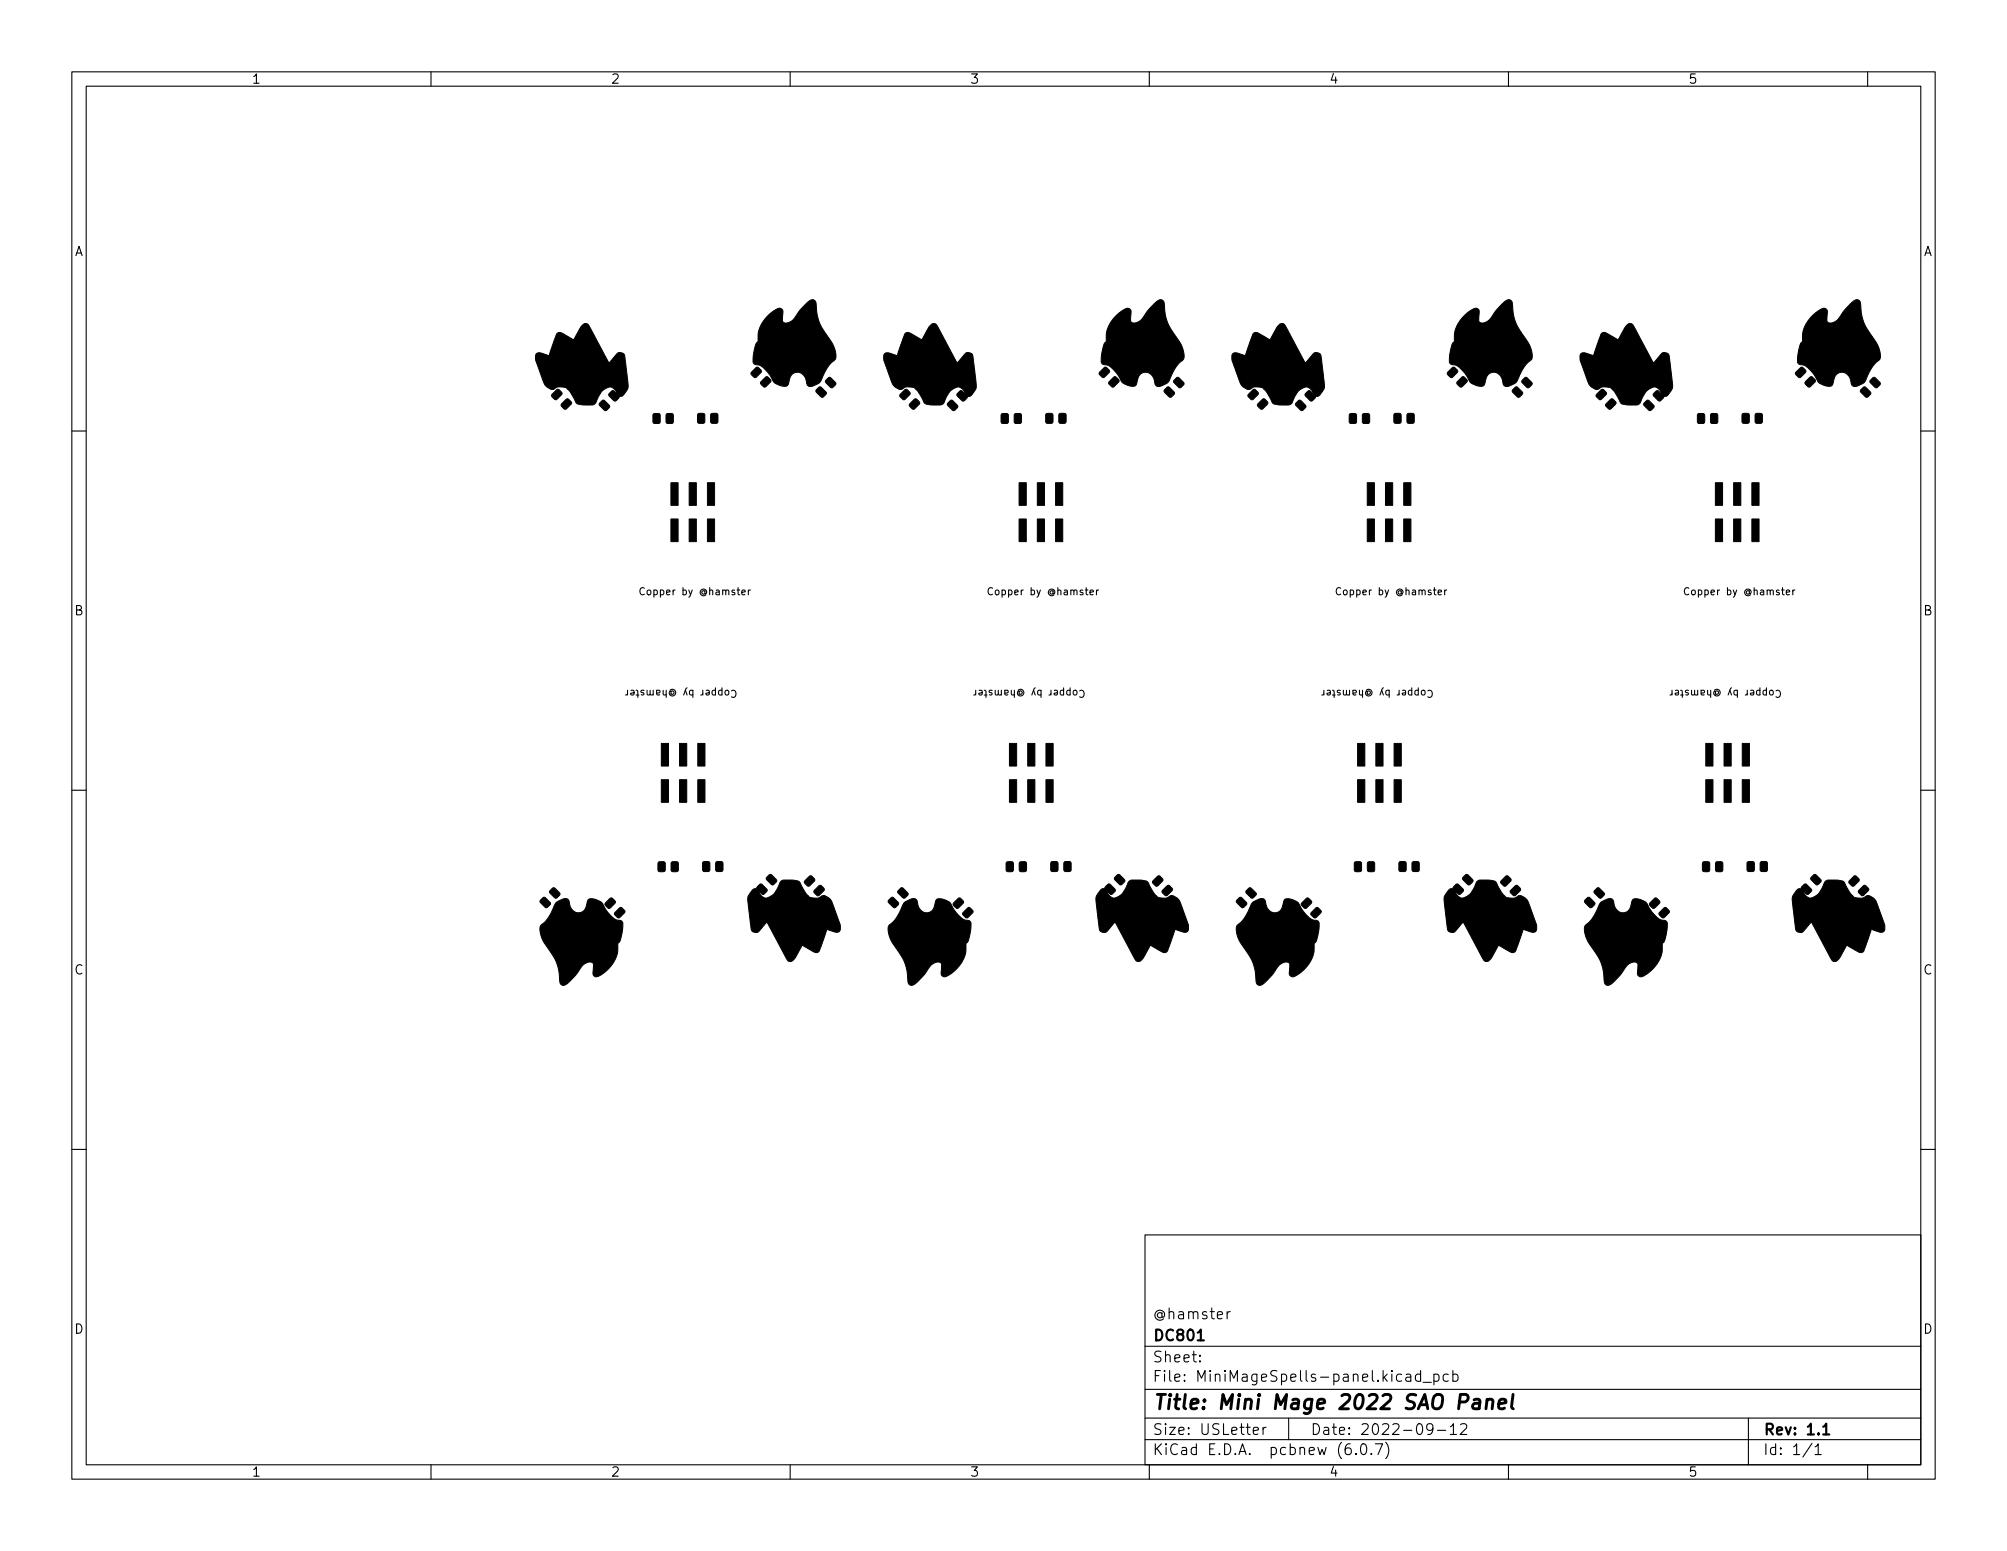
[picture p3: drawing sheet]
<svg xmlns="http://www.w3.org/2000/svg" width="279mm" height="216mm" viewBox="0 0 279 216" stroke-linecap="round" stroke-linejoin="round" font-family="sans-serif">
<g fill="none" stroke="#000" stroke-width=".15">
<path d="M10 10h259.4v195.9h-259.4zM12 12h255.4v191.9h-255.4zM60 10v2M110 10v2M160 10v2M210 10v2M260 10v2M10 60h2M267.4 60h2M87.4 96.6l-.3 .1M89.7 81.9a.47 .47 0 0 0-.7 .3 .47 .47 0 0 0 .5 .6l.2-.1M101.8 96.2a.47 .47 0 0 1 .7 .3 .47 .47 0 0 1-.5 .6l-.2-.1"/>
<path d="M104.5 82.1l-.3 .2M135.8 96.6l-.3 .1M138.2 81.9a.47 .47 0 0 0-.7 .3 .47 .47 0 0 0 .5 .6l.2-.1M150.3 96.2a.47 .47 0 0 1 .7 .3 .47 .47 0 0 1-.5 .6l-.2-.1M152.9 82.1l-.3 .2M184.3 96.6l-.3 .1M186.6 81.9a.47 .47 0 0 0-.6 .3 .47 .47 0 0 0 .4 .6l.2-.1M198.8 96.2a.47 .47 0 0 1 .6 .3 .47 .47 0 0 1-.4 .6l-.2-.1M201.4 82.1l-.3 .2M232.8 96.6l-.3 .1M235.1 81.9a.47 .47 0 0 0-.7 .3 .47 .47 0 0 0 .5 .6l.2-.1M247.2 96.2a.47 .47 0 0 1 .7 .3 .47 .47 0 0 1-.5 .6l-.2-.1"/>
<path d="M249.9 82.1l-.3 .2M10 110h2M267.4 110h2M10 160h2M267.4 160h2M159.4 171.9h108v32h-108zM159.4 197.4h108M159.4 193.4h108M159.4 187.4h108M167 189.4l.1 .1-.1 .1v-.1v-.1v.2M167 188.7h.1l-.1 .1v-.1v.1M170.8 182.6v1"/>
<path d="M171.3 182.6h-.3l-.2 .3M174.5 199.2l.7-.2-.1-.3h-.4l-.2 .2v.7l.2 .1 .4-.1M175.8 198.7v1M176.3 198.7h-.3l-.2 .3M179.4 197.4v3M195.8 191.4l.1-.1 .4 .1 .1 .9M196.4 191.6l-.5 .1a.29 .29 0 0 0-.2 .3 .29 .29 0 0 0 .2 .3l.5-.1M197.8 191.4l-.5-.1-.3 .3v.4l.2 .2 .1 .1 .5-.1M197.8 190.8v1.5M198.1 192.4h1.2M199.5 198.8l-.3 .3-.4-.1-.2-.2v-.3l.2-.3h.4l.2 .1a.99 .99 0 0 1-.4 1.4h-.2M199.6 191.4l.4-.1 .3 .3v.4l-.1 .2-.2 .1-.4-.1"/>
<path d="M199.6 191.3v1.5M200.1 199.1h1.2M201.6 191.4l-.4-.1-.3 .3v.4l.1 .2 .2 .1 .4-.1M201.9 198.6l.4-.4v1.5M201.9 199.7h.9M202.3 191.4l.4-.1 .3 .3v.4l-.2 .2-.1 .1-.4-.1M202.3 190.8v1.5M203.3 198.3l.2-.1h.5a.41 .41 0 0 1 .1 .6l-.8 .9h.9M243.4 197.4v6.5M60 203.9v2M110 203.9v2M159.4 200.4h108"/>
<path d="M160 203.9v2M188.8 202.3v.1v.1l-.1-.1 .1-.1v.2M189.6 201a.36 .36 0 0 1 .6 .3 .77 .77 0 0 1-.4 1.2 1 1 0 0 1-.2-1.5zM190.9 202.3l.1 .1-.1 .1-.1-.1 .1-.1v.2M191.5 201h1l-.7 1.5M192.9 200.8a1.72 1.72 0 0 1 0 2.2M210 203.9v2M252.3 200.9l-1.3 1.9M252.7 201.4l.4-.4v1.5M252.7 202.5h.8M260 203.9v2"/>
</g>
<path d="M166.7 186.6h.9M253.8 198.6l.4-.4v1.5M253.8 199.7h.9" fill="none" stroke="#000" stroke-width=".3"/>
<path d="M205.2 194.9l.2-.1 .6 .1v.2l-.1 1M206 195.2l-.7 .1a.4 .4 0 0 0-.3 .4 .4 .4 0 0 0 .2 .4l.7-.1M207 195a.49 .49 0 0 1 .9 .1l-.2 1M207 194.8l-.1 1.3M208.7 195.4l.9-.2v-.3l-.6-.1-.3 .3-.1 .7 .1 .2 .2 .1 .5-.1M210.6 194.1l-.2 1.7 .1 .2 .2 .1" fill="none" stroke="#000" stroke-width=".4"/>
<g fill="#000" stroke="#000" stroke-width=".14">
<path d="M77.5 54.2h.2h.1l.5 .6-.1 .1-.8 .8-.6-.5v-.1zM78.2 56.2l.8-.7 .2 .1 .4 .5-.7 .8-.2 .1-.5-.4-.1-.2zM74.7 49.3l.2-.2h.3l1.3 .4 .8-2.6a.63 .63 0 0 1 .5-.6 .63 .63 0 0 1 .7 .2l1.3 .8 .3-.5a3.3 3.3 0 0 1 1.3-1.8 .83 .83 0 0 1 .9 .8l2.5 4.7h.1a4.2 4.2 0 0 1 1.3-1.4 .72 .72 0 0 1 .8 .8l.4 3.1a1.73 1.73 0 0 1-1 2.2 .93 .93 0 0 1-.7-.8 .95 .95 0 0 0-1.5-.3 4.8 4.8 0 0 0-1.4 2.1l-.3 .2h-1.4a1.08 1.08 0 0 1-1.2-.9 3 3 0 0 0-1.2-1.6 1.63 1.63 0 0 0-1.7 .3 1.66 1.66 0 0 1-1.5-1.5l-.9-2.6v-.6zM83.5 56.1l.4-.4h.2l.7 .7 .1 .3-.4 .4h-.3l-.7-.6-.1-.2zM84.8 54.8l.4-.4h.2l.7 .7 .1 .2-.4 .5h-.3l-.7-.7-.1-.1zM91 57.6h.7l.2 .1v1l-.1 .2-.7 .1-.2-.2zM92.8 57.6h.7l.2 .1v1l-.1 .2-.6 .1-.3-.2zM97.2 57.6l.7-.1 .2 .2v1l-.1 .2h-.6l-.3-.1zM99 57.6l.7-.1 .2 .2 .1 1-.2 .2h-.6l-.3-.1zM105.3 51.2l.1-.1 .2 .1 .4 .5-.1 .2-.8 .7-.2-.1-.4-.5zM106.6 52.5l.1-.1 .2 .1 .4 .5v.2l-.9 .7-.5-.4v-.2zM106.8 44.1a2.83 2.83 0 0 1 1.8-1.2 .63 .63 0 0 1 .4 .9l-.1 .6a.48 .48 0 0 0 .2 .5 .48 .48 0 0 0 .6 0 3.2 3.2 0 0 0 1.6-1.6 4.9 4.9 0 0 1 1.8-1.6 .68 .68 0 0 1 .5 .9 7.1 7.1 0 0 0 1.9 4.7 3.7 3.7 0 0 1 .8 2.7 6.2 6.2 0 0 0-2 3 2.11 2.11 0 0 1-1.7 .8l-.2-.2a2.12 2.12 0 0 0-1.1-1.7 1.28 1.28 0 0 0-1.5 1.3v.2a.57 .57 0 0 1-.9 .4l-.5-.2a1.44 1.44 0 0 1-1-1.1 2.9 2.9 0 0 0-2.1-1.7l-.2-.1-.2-.2a4.9 4.9 0 0 1 .5-2.9l.1-.1a4 4 0 0 1 1.3-3.4z"/>
<path d="M113.6 54.3l.5-.4h.2l.7 .7v.2l-.4 .4-.2 .1-.8-.7v-.2zM115 52.9l.4-.4h.2l.7 .7 .1 .3-.4 .4-.3 .1-.7-.7-.1-.2zM126 54.2h.1h.2l.4 .6-.7 .8-.2 .1-.5-.5-.1-.1zM126.6 56.2l.9-.7 .5 .4v.2v.2l-.8 .7-.6-.4v-.2zM123.1 49.3l.3-.2h.3l1.2 .4 .9-2.6a.63 .63 0 0 1 .4-.6 .63 .63 0 0 1 .7 .2l1.4 .8 .3-.5a3.3 3.3 0 0 1 1.3-1.8 .83 .83 0 0 1 .8 .8l2.5 4.7h.1a4.2 4.2 0 0 1 1.4-1.4 .72 .72 0 0 1 .8 .8l.4 3.1a1.73 1.73 0 0 1-1 2.2 .93 .93 0 0 1-.7-.8 .95 .95 0 0 0-1.5-.3 4.8 4.8 0 0 0-1.4 2.1l-.3 .2h-1.4a1.08 1.08 0 0 1-1.2-.9 3 3 0 0 0-1.2-1.6 1.63 1.63 0 0 0-1.7 .3 1.66 1.66 0 0 1-1.5-1.5l-1-2.6v-.6zM131.9 56.1l.5-.4h.2l.7 .7v.3l-.4 .4h-.2l-.8-.6v-.2zM133.3 54.8l.4-.4h.2l.7 .7 .1 .2-.4 .5h-.3l-.7-.7-.1-.1zM139.4 57.6h.7l.3 .1v1l-.2 .2-.6 .1-.2-.2zM141.3 57.6h.7l.2 .1v1l-.1 .2-.7 .1-.2-.2zM145.6 57.6l.7-.1 .3 .2v1l-.2 .2h-.6l-.2-.1zM147.5 57.6l.7-.1 .2 .2v1l-.1 .2h-.7l-.2-.1zM153.7 51.2l.2-.1 .2 .1 .4 .5-.1 .2-.8 .7-.2-.1-.4-.5z"/>
<path d="M155 52.5l.2-.1 .2 .1 .4 .5-.7 .8-.2 .1-.5-.4-.1-.2zM155.2 44.1a2.83 2.83 0 0 1 1.9-1.2 .63 .63 0 0 1 .3 .9v.6a.48 .48 0 0 0 .2 .5 .48 .48 0 0 0 .5 0 3.2 3.2 0 0 0 1.7-1.6 4.9 4.9 0 0 1 1.8-1.6 .68 .68 0 0 1 .5 .9 7.1 7.1 0 0 0 1.9 4.7 3.7 3.7 0 0 1 .8 2.7 6.2 6.2 0 0 0-2.1 3 2.11 2.11 0 0 1-1.7 .8l-.1-.2a2.12 2.12 0 0 0-1.1-1.7 1.28 1.28 0 0 0-1.5 1.3l-.1 .2a.57 .57 0 0 1-.8 .4l-.5-.2a1.44 1.44 0 0 1-1.1-1.1 2.9 2.9 0 0 0-2-1.7l-.3-.1-.1-.2a4.9 4.9 0 0 1 .5-2.9l.1-.1a4 4 0 0 1 1.2-3.4zM162.1 54.3l.4-.4h.2l.7 .7 .1 .2-.4 .4-.3 .1-.7-.7-.1-.2zM163.4 52.9l.5-.4h.1l.8 .7v.3l-.4 .4-.2 .1-.8-.7v-.2zM174.4 54.2h.2h.2l.4 .6-.7 .8-.2 .1-.2-.1-.4-.5zM175.1 56.2l.8-.7 .5 .4 .1 .2-.1 .2-.8 .7-.5-.4-.1-.2zM171.6 49.3l.3-.2h.2l1.3 .4 .9-2.6a.63 .63 0 0 1 .4-.6 .63 .63 0 0 1 .7 .2l1.4 .8 .3-.5a3.3 3.3 0 0 1 1.2-1.8 .83 .83 0 0 1 .9 .8l2.5 4.7h.1a4.2 4.2 0 0 1 1.4-1.4 .72 .72 0 0 1 .8 .8l.3 3.1a1.73 1.73 0 0 1-1 2.2 .93 .93 0 0 1-.6-.8 .95 .95 0 0 0-1.6-.3 4.8 4.8 0 0 0-1.3 2.1l-.3 .2h-1.4a1.08 1.08 0 0 1-1.3-.9 3 3 0 0 0-1.2-1.6 1.63 1.63 0 0 0-1.7 .3 1.66 1.66 0 0 1-1.5-1.5l-.9-2.6v-.6zM180.4 56.1l.4-.4h.2l.7 .7 .1 .3-.4 .4h-.3l-.7-.6-.1-.2zM181.7 54.8l.5-.4h.1l.8 .7v.2l-.4 .5h-.2l-.8-.7v-.1zM187.9 57.6h.7l.2 .1 .1 1-.2 .2-.6 .1-.3-.2zM189.7 57.6h.7l.3 .1v1l-.2 .2-.6 .1-.2-.2zM194.1 57.6l.7-.1 .2 .2 .1 1-.2 .2h-.6l-.2-.1z"/>
<path d="M195.9 57.6l.7-.1 .3 .2v1l-.2 .2h-.6l-.2-.1zM201.5 51.8l.9-.7 .5 .4v.2v.2l-.8 .7-.6-.4v-.2zM203.5 52.5l.2-.1 .2 .1 .4 .5-.7 .8-.2 .1-.5-.4-.1-.2zM203.7 44.1a2.83 2.83 0 0 1 1.8-1.2 .63 .63 0 0 1 .4 .9v.6a.48 .48 0 0 0 .1 .5 .48 .48 0 0 0 .6 0 3.2 3.2 0 0 0 1.6-1.6 4.9 4.9 0 0 1 1.8-1.6 .68 .68 0 0 1 .6 .9 7.1 7.1 0 0 0 1.9 4.7 3.7 3.7 0 0 1 .7 2.7 6.2 6.2 0 0 0-2 3 2.11 2.11 0 0 1-1.7 .8l-.2-.2a2.12 2.12 0 0 0-1.1-1.7 1.28 1.28 0 0 0-1.5 1.3v.2a.57 .57 0 0 1-.8 .4l-.6-.2a1.44 1.44 0 0 1-1-1.1 2.9 2.9 0 0 0-2-1.7l-.3-.1-.2-.2a4.9 4.9 0 0 1 .6-2.9l.1-.1a4 4 0 0 1 1.2-3.4zM210.6 54.3l.4-.4h.2l.7 .7 .1 .2-.4 .4-.3 .1-.7-.7-.1-.2zM212.3 52.6l.1-.1 .2 .1 .7 .7-.1 .3-.4 .4-.2-.1-.7-.7v-.2zM222.3 54.9l.8-.7h.1l.5 .6-.8 .8-.1 .1-.5-.5-.1-.1zM223.6 56.2l.8-.7 .2 .1 .4 .5-.1 .2-.8 .7-.5-.4-.1-.2zM220.1 49.3l.2-.2h.3l1.3 .4 .8-2.6a.63 .63 0 0 1 .5-.6 .63 .63 0 0 1 .7 .2l1.3 .8 .3-.5a3.3 3.3 0 0 1 1.3-1.8 .83 .83 0 0 1 .9 .8l2.5 4.7h.1a4.2 4.2 0 0 1 1.3-1.4 .72 .72 0 0 1 .8 .8l.4 3.1a1.73 1.73 0 0 1-1 2.2 .93 .93 0 0 1-.7-.8 .95 .95 0 0 0-1.5-.3 4.8 4.8 0 0 0-1.4 2.1l-.3 .2h-1.4a1.08 1.08 0 0 1-1.2-.9 3 3 0 0 0-1.2-1.6 1.63 1.63 0 0 0-1.7 .3 1.66 1.66 0 0 1-1.5-1.5l-.9-2.6v-.6zM229.2 55.8l.2-.1 .2 .1 .7 .7-.1 .3-.4 .3h-.3l-.7-.7v-.2zM230.5 54.4h.2h.2l.7 .8-.1 .2-.4 .4h-.3l-.6-.8v-.1zM236.4 57.6h.7l.2 .1v1l-.1 .2-.7 .1-.2-.2z"/>
<path d="M238.2 57.6h.7l.2 .1v1l-.1 .2-.6 .1-.3-.2zM242.6 57.6l.7-.1 .2 .2v1l-.1 .2h-.6l-.3-.1zM244.4 57.6l.7-.1 .2 .2 .1 1-.2 .2h-.6l-.3-.1zM250 51.8l.8-.7 .2 .1 .4 .5-.1 .2-.8 .7-.5-.4-.1-.2zM252 52.5l.2-.1 .1 .1 .4 .5-.7 .8-.1 .1-.6-.4v-.2zM252.2 44.1a2.83 2.83 0 0 1 1.8-1.2 .63 .63 0 0 1 .4 .9l-.1 .6a.48 .48 0 0 0 .2 .5 .48 .48 0 0 0 .6 0 3.2 3.2 0 0 0 1.6-1.6 4.8 4.8 0 0 1 1.8-1.6 .68 .68 0 0 1 .5 .9 7.1 7.1 0 0 0 1.9 4.7 3.7 3.7 0 0 1 .8 2.7 6.2 6.2 0 0 0-2 3 2.11 2.11 0 0 1-1.7 .8l-.2-.2a2.13 2.13 0 0 0-1.1-1.7 1.28 1.28 0 0 0-1.5 1.3v.2a.57 .57 0 0 1-.9 .4l-.5-.2a1.44 1.44 0 0 1-1-1.1 2.9 2.9 0 0 0-2.1-1.7l-.2-.1-.2-.2a4.9 4.9 0 0 1 .5-2.9l.1-.1a4 4 0 0 1 1.3-3.4zM259.4 53.9l.2-.1 .1 .1 .7 .7v.3l-.4 .4-.3-.1-.7-.7v-.2zM260.7 52.6l.2-.1 .2 .1 .7 .7-.1 .3-.4 .4-.3-.1-.7-.7v-.2zM93.4 67.2h1v3.1h-1zM93.4 72.2h1v3.2h-1zM95.9 67.2h1v3.1h-1zM95.9 72.2h1v3.2h-1z"/>
<path d="M98.5 67.2h1v3.1h-1zM98.5 72.2h1v3.2h-1zM141.9 67.2h1v3.1h-1zM141.9 72.2h1v3.2h-1zM144.4 67.2h1v3.1h-1zM144.4 72.2h1v3.2h-1zM146.9 67.2h1v3.1h-1zM146.9 72.2h1v3.2h-1zM190.3 67.2h1v3.1h-1zM190.3 72.2h1v3.2h-1zM192.9 67.2h1v3.1h-1zM192.9 72.2h1v3.2h-1z"/>
<path d="M195.4 67.2h1v3.1h-1zM195.4 72.2h1v3.2h-1zM238.8 67.2h1v3.1h-1zM238.8 72.2h1v3.2h-1zM241.3 67.2h1v3.1h-1zM241.3 72.2h1v3.2h-1zM243.9 67.2h1v3.1h-1zM243.9 72.2h1v3.2h-1zM92.1 108.5h1v3.2h-1zM92.1 103.5h1v3.1h-1zM94.6 108.5h1v3.2h-1zM94.6 103.5h1v3.1h-1z"/>
<path d="M97.1 108.5h1v3.2h-1zM97.1 103.5h1v3.1h-1zM140.5 108.5h1v3.2h-1zM140.5 103.5h1v3.1h-1zM143.1 108.5h1v3.2h-1zM143.1 103.5h1v3.1h-1zM145.6 108.5h1v3.2h-1zM145.6 103.5h1v3.1h-1zM189 108.5h1v3.2h-1zM189 103.5h1v3.1h-1zM191.5 108.5h1v3.2h-1zM191.5 103.5h1v3.1h-1z"/>
<path d="M194.1 108.5h1v3.2h-1zM194.1 103.5h1v3.1h-1zM237.5 108.5h1v3.2h-1zM237.5 103.5h1v3.1h-1zM240 108.5h1v3.2h-1zM240 103.5h1v3.1h-1zM242.5 108.5h1v3.2h-1zM242.5 103.5h1v3.1h-1zM75.6 125l.2-.1 .1 .1 .7 .7v.2l-.5 .4h-.2l-.7-.7v-.2zM76.6 124l.4-.4h.2l.7 .7v.2l-.3 .5h-.3l-.7-.7-.1-.1zM77.4 125.6a1.77 1.77 0 0 1 1.7-.4v.1a2.12 2.12 0 0 0 1.2 1.7 1.28 1.28 0 0 0 1.4-1.3l.1-.2a.57 .57 0 0 1 .8-.4l.5 .2a1.44 1.44 0 0 1 1.1 1.1 2.9 2.9 0 0 0 2 1.7l.3 .1 .1 .1a4.9 4.9 0 0 1-.5 3l-.1 .1a4.3 4.3 0 0 1-2.2 4.2l-.3 .2a.6 .6 0 0 1-.8 0 .6 .6 0 0 1-.1-.7v-.6a.48 .48 0 0 0-.2-.6 .48 .48 0 0 0-.5 0 3.2 3.2 0 0 0-1.6 1.7 4.9 4.9 0 0 1-1.9 1.6 .68 .68 0 0 1-.5-.9 7.1 7.1 0 0 0-1.9-4.7 3.7 3.7 0 0 1-.8-2.7 6.2 6.2 0 0 0 2.1-3.1zM84.3 125.7l.8-.7 .2 .1 .4 .5-.1 .1-.8 .8-.5-.5-.1-.1z"/>
<path d="M85.6 127l.8-.7 .5 .4 .1 .2-.7 .8-.2 .1-.5-.4-.1-.2zM91.7 120l.7-.1 .2 .2v1l-.1 .2h-.7l-.2-.1zM93.5 120l.7-.1 .2 .2v1l-.1 .2h-.6l-.3-.1zM97.9 120l.7-.1 .2 .2v1l-.1 .2h-.6l-.3-.1zM99.7 120l.7-.1 .2 .2 .1 1-.2 .2h-.6l-.3-.1zM105.4 123.5l.4-.4h.2l.7 .7 .1 .2-.4 .4-.3 .1-.7-.7-.1-.2zM106.7 122.1l.5-.4h.1l.8 .7v.3l-.4 .4-.2 .1-.8-.7v-.2zM104.8 123.8a.57 .57 0 0 1 .6 0 .57 .57 0 0 1 .3 .5l.1 .2a.95 .95 0 0 0 1.5 .2 4.8 4.8 0 0 0 1.4-2l.3-.2h1.4a1.08 1.08 0 0 1 1.2 .9 3 3 0 0 0 1.3 1.5 1.63 1.63 0 0 0 1.6-.2 1.66 1.66 0 0 1 1.5 1.4l1 2.7a.88 .88 0 0 1-.3 .9l-.4 .1-1.2-.4-.9 2.6a.64 .64 0 0 1-.4 .6 .64 .64 0 0 1-.7-.2l-1.4-.8-.3 .5a3.3 3.3 0 0 1-1.3 1.7 .83 .83 0 0 1-.8-.7l-2.5-4.8-.1 .1a4.2 4.2 0 0 1-1.4 1.4 .72 .72 0 0 1-.8-.9l-.3-3a1.85 1.85 0 0 1 .6-2.1zM112 122.6l.9-.7 .1 .1 .4 .5-.7 .8-.1 .1-.6-.4v-.2zM114 123.3l.2-.1 .1 .1 .5 .5-.1 .2-.8 .7-.2-.1-.4-.5zM123.7 125.3l.4-.4h.2l.7 .7 .1 .3-.4 .4h-.3l-.7-.7-.1-.1zM125 124l.5-.4h.1l.8 .7v.2l-.4 .5h-.2l-.8-.7v-.1z"/>
<path d="M125.9 125.6a1.77 1.77 0 0 1 1.6-.4l.1 .1a2.12 2.12 0 0 0 1.1 1.7 1.28 1.28 0 0 0 1.5-1.3v-.2a.57 .57 0 0 1 .9-.4l.5 .2a1.44 1.44 0 0 1 1.1 1.1 2.9 2.9 0 0 0 2 1.7l.2 .1 .2 .1a4.9 4.9 0 0 1-.5 3l-.1 .1a4.3 4.3 0 0 1-2.2 4.2l-.3 .2a.6 .6 0 0 1-.8 0 .6 .6 0 0 1-.2-.7l.1-.6a.48 .48 0 0 0-.2-.6 .48 .48 0 0 0-.6 0 3.2 3.2 0 0 0-1.6 1.7 4.9 4.9 0 0 1-1.8 1.6 .68 .68 0 0 1-.5-.9 7.1 7.1 0 0 0-1.9-4.7 3.7 3.7 0 0 1-.8-2.7 6.2 6.2 0 0 0 2-3.1zM132.7 125.7l.9-.7 .5 .4v.2l-.7 .8-.1 .1-.6-.5v-.1zM134.1 127l.8-.7 .5 .4 .1 .2-.7 .8-.2 .1-.5-.4-.1-.2zM140.1 120l.7-.1 .3 .2v1l-.2 .2h-.6l-.2-.1zM142 120l.7-.1 .2 .2v1l-.1 .2h-.7l-.2-.1zM146.3 120l.7-.1 .3 .2v1l-.2 .2h-.6l-.2-.1zM148.2 120l.7-.1 .2 .2v1l-.1 .2h-.7l-.2-.1zM154.2 123.1l.2-.1 .2 .1 .7 .7-.1 .3-.4 .4-.3-.1-.7-.7v-.2zM155.2 122.1l.4-.4h.2l.7 .7 .1 .3-.4 .4-.3 .1-.7-.7-.1-.2zM153.3 123.8a.57 .57 0 0 1 .6 0 .57 .57 0 0 1 .3 .5l.1 .2a.95 .95 0 0 0 1.5 .2 4.8 4.8 0 0 0 1.4-2l.3-.2h1.4a1.08 1.08 0 0 1 1.2 .9 3 3 0 0 0 1.2 1.5 1.63 1.63 0 0 0 1.7-.2 1.66 1.66 0 0 1 1.5 1.4l.9 2.7a.88 .88 0 0 1-.2 .9l-.4 .1-1.2-.4-.9 2.6a.63 .63 0 0 1-.5 .6 .63 .63 0 0 1-.7-.2l-1.3-.8-.3 .5a3.3 3.3 0 0 1-1.3 1.7 .83 .83 0 0 1-.8-.7l-2.6-4.8v.1a4.2 4.2 0 0 1-1.4 1.4 .72 .72 0 0 1-.8-.9l-.4-3a1.85 1.85 0 0 1 .7-2.1zM160.5 122.6l.8-.7 .5 .4 .1 .2-.7 .8-.2 .1-.5-.4-.1-.2zM161.8 123.9l.8-.7 .2 .1 .4 .5v.2l-.9 .7-.5-.4v-.2z"/>
<path d="M172.5 125l.2-.1 .2 .1 .7 .7-.1 .2-.4 .4h-.3l-.7-.7v-.2zM173.5 124l.4-.4h.2l.7 .7 .1 .2-.4 .5h-.3l-.7-.7-.1-.1zM174.4 125.6a1.77 1.77 0 0 1 1.6-.4l.1 .1a2.12 2.12 0 0 0 1.1 1.7 1.28 1.28 0 0 0 1.5-1.3v-.2a.57 .57 0 0 1 .9-.4l.5 .2a1.44 1.44 0 0 1 1 1.1 2.9 2.9 0 0 0 2 1.7l.3 .1 .2 .1a4.9 4.9 0 0 1-.6 3l-.1 .1a4.3 4.3 0 0 1-2.1 4.2l-.4 .2a.6 .6 0 0 1-.8 0 .6 .6 0 0 1-.1-.7l.1-.6a.48 .48 0 0 0-.2-.6 .48 .48 0 0 0-.6 0 3.2 3.2 0 0 0-1.6 1.7 4.9 4.9 0 0 1-1.8 1.6 .68 .68 0 0 1-.6-.9 7.1 7.1 0 0 0-1.8-4.7 3.7 3.7 0 0 1-.8-2.7 6.2 6.2 0 0 0 2-3.1zM181.2 125.7l.8-.7 .5 .4 .1 .2-.7 .8-.2 .1-.5-.5-.1-.1zM182.5 127l.9-.7 .5 .4v.2l-.7 .8-.1 .1-.6-.4v-.2zM188.6 120l.7-.1 .2 .2 .1 1-.2 .2h-.6l-.3-.1zM190.4 120l.7-.1 .3 .2v1l-.2 .2h-.6l-.2-.1zM194.8 120l.7-.1 .2 .2 .1 1-.2 .2h-.6l-.2-.1zM196.6 120l.7-.1 .3 .2v1l-.2 .2h-.6l-.2-.1zM202.3 123.5l.5-.4h.2l.7 .7v.2l-.4 .4-.2 .1-.8-.7v-.2zM203.7 122.1l.4-.4h.2l.7 .7 .1 .3-.4 .4-.3 .1-.7-.7-.1-.2zM201.7 123.8a.57 .57 0 0 1 .7 0 .57 .57 0 0 1 .3 .5v.2a.95 .95 0 0 0 1.6 .2 4.8 4.8 0 0 0 1.4-2l.3-.2h1.3a1.08 1.08 0 0 1 1.3 .9 3 3 0 0 0 1.2 1.5 1.63 1.63 0 0 0 1.7-.2 1.66 1.66 0 0 1 1.5 1.4l.9 2.7a.88 .88 0 0 1-.2 .9l-.5 .1-1.2-.4-.9 2.6a.63 .63 0 0 1-.4 .6 .63 .63 0 0 1-.7-.2l-1.4-.8-.3 .5a3.3 3.3 0 0 1-1.2 1.7 .83 .83 0 0 1-.9-.7l-2.5-4.8-.1 .1a4.2 4.2 0 0 1-1.3 1.4 .72 .72 0 0 1-.8-.9l-.4-3a1.85 1.85 0 0 1 .6-2.1z"/>
<path d="M209 122.6l.8-.7 .5 .4 .1 .2-.7 .8-.2 .1-.5-.4-.1-.2zM210.9 123.3l.2-.1 .2 .1 .4 .5-.1 .2-.8 .7-.2-.1-.4-.5zM221 125l.2-.1 .1 .1 .7 .7v.2l-.5 .4h-.2l-.7-.7v-.2zM222 124l.4-.4h.2l.7 .7 .1 .2-.4 .5h-.3l-.7-.7-.1-.1zM222.8 125.6a1.77 1.77 0 0 1 1.7-.4l.1 .1a2.12 2.12 0 0 0 1.1 1.7 1.28 1.28 0 0 0 1.4-1.3l.1-.2a.57 .57 0 0 1 .8-.4l.5 .2a1.44 1.44 0 0 1 1.1 1.1 2.9 2.9 0 0 0 2 1.7l.3 .1 .1 .1a4.9 4.9 0 0 1-.5 3l-.1 .1a4.3 4.3 0 0 1-2.2 4.2l-.3 .2a.6 .6 0 0 1-.8 0 .6 .6 0 0 1-.1-.7v-.6a.48 .48 0 0 0-.2-.6 .48 .48 0 0 0-.5 0 3.2 3.2 0 0 0-1.6 1.7 4.9 4.9 0 0 1-1.9 1.6 .68 .68 0 0 1-.5-.9 7.1 7.1 0 0 0-1.9-4.7 3.7 3.7 0 0 1-.8-2.7 6.2 6.2 0 0 0 2.1-3.1zM230.3 125.1l.2-.1 .2 .1 .4 .5-.7 .8-.2 .1-.5-.5-.1-.1zM231 127l.8-.7 .5 .4 .1 .2-.7 .8-.2 .1-.5-.4-.1-.2zM237.1 120l.7-.1 .2 .2v1l-.1 .2h-.7l-.2-.1zM238.9 120l.7-.1 .2 .2v1l-.1 .2h-.6l-.3-.1zM243.3 120l.7-.1 .2 .2v1l-.1 .2h-.6l-.3-.1zM245.1 120l.7-.1 .2 .2 .1 1-.2 .2h-.6l-.3-.1zM250.8 123.5l.4-.4h.2l.7 .7 .1 .2-.4 .4-.3 .1-.7-.7-.1-.2z"/>
<path d="M252.1 122.1l.5-.4h.1l.8 .7v.3l-.4 .4-.2 .1-.8-.7v-.2zM250.2 123.8a.57 .57 0 0 1 .6 0 .57 .57 0 0 1 .3 .5l.1 .2a.95 .95 0 0 0 1.5 .2 4.8 4.8 0 0 0 1.4-2l.3-.2h1.4a1.08 1.08 0 0 1 1.2 .9 2.99 2.99 0 0 0 1.3 1.5 1.63 1.63 0 0 0 1.6-.2 1.66 1.66 0 0 1 1.5 1.4l1 2.7a.88 .88 0 0 1-.3 .9l-.4 .1-1.2-.4-.9 2.6a.63 .63 0 0 1-.4 .6 .63 .63 0 0 1-.7-.2l-1.4-.8-.3 .5a3.9 3.9 0 0 1-1.2 1.7 .62 .62 0 0 1-.8-.5l-2.6-5-.1 .1a4.2 4.2 0 0 1-1.4 1.4 .72 .72 0 0 1-.8-.9l-.3-3a1.85 1.85 0 0 1 .6-2.1zM257.4 122.6l.9-.7 .1 .1 .4 .5-.7 .8-.1 .1-.6-.4v-.2zM258.8 123.9l.8-.7 .2 .1 .4 .5-.7 .8-.2 .1-.5-.4-.1-.2z"/>
</g>
<text font-size="2.8" x="160.4" y="196.2">Title: Mini Mage 2022 SAO Panel</text>
<g font-size="2.1">
<text x="160.4" y="183.6">@hamster</text>
<text x="160.4" y="189.7">Sheet:</text>
<text x="160.4" y="186.7">DC801</text>
<text x="160.4" y="192.4">File: MiniMageSpells-panel.kicad_pcb</text>
<text x="160.4" y="202.5">KiCad E.D.A. pcbnew (6.0.7)</text>
<text x="160.4" y="199.7">Size: USLetter</text>
<text x="182.4" y="199.7">Date: 2022-09-12</text>
<text x="245.4" y="199.7">Rev: 1.1</text>
<text x="245.4" y="202.5">Id: 1/1</text>
</g>
<g font-size="1.8">
<text x="35" y="11.6">1</text>
<text x="85" y="11.6">2</text>
<text x="135" y="11.6">3</text>
<text x="185" y="11.6">4</text>
<text x="235" y="11.6">5</text>
<text x="10.3" y="35.6">A</text>
<text x="267.7" y="35.6">A</text>
<text x="10.3" y="85.7">B</text>
<text x="267.7" y="85.7">B</text>
<text x="10.3" y="135.6">C</text>
<text x="267.7" y="135.6">C</text>
<text x="10.3" y="185.7">D</text>
<text x="267.7" y="185.7">D</text>
<text x="35" y="205.6">1</text>
<text x="85" y="205.6">2</text>
<text x="135" y="205.6">3</text>
<text x="185" y="205.6">4</text>
<text x="235" y="205.6">5</text>
</g>
<g font-size="1.4">
<text x="89.7" y="82.8">Copper by @hamster</text>
<text x="138.2" y="82.8">Copper by @hamster</text>
<text x="186.6" y="82.8">Copper by @hamster</text>
<text x="235.1" y="82.8">Copper by @hamster</text>
<text x="101.8" y="96" transform="rotate(180 101.8 96)">Copper by @hamster</text>
<text x="150.3" y="96" transform="rotate(180 150.3 96)">Copper by @hamster</text>
<text x="198.8" y="96" transform="rotate(180 198.8 96)">Copper by @hamster</text>
<text x="247.2" y="96" transform="rotate(180 247.2 96)">Copper by @hamster</text>
</g>
</svg>
